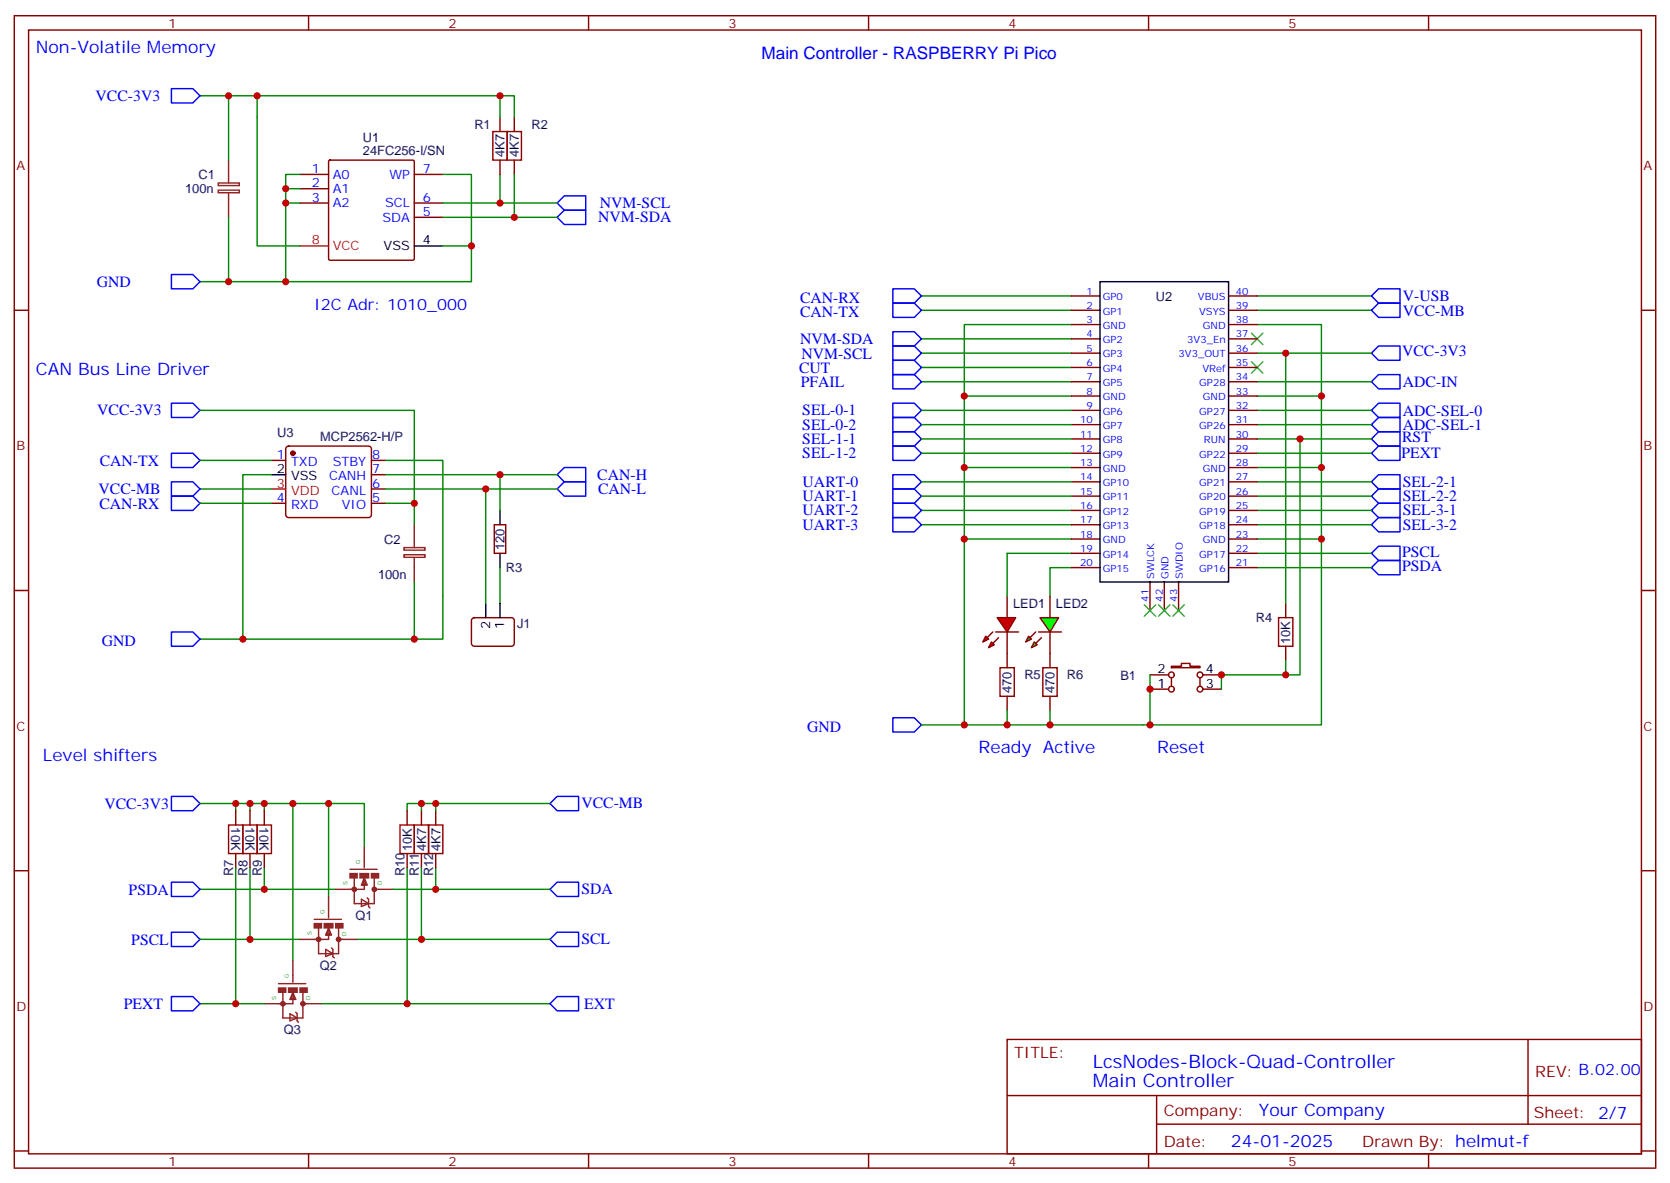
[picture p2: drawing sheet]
<svg xmlns="http://www.w3.org/2000/svg" width="412mm" height="292mm" viewBox="0 0 412 292" stroke-linecap="round" stroke-linejoin="round" font-family="sans-serif">
<g fill="none" stroke="#870000" stroke-width=".35">
<path d="M3.5 3.9h405.4v284.3h-405.4zM7.1 7.4h398.2v277.3h-398.2zM76.2 3.9v3.5M145.3 3.9v3.5M214.5 3.9v3.5M283.6 3.9v3.5M352.8 3.9v3.5M81.2 39.7l.3-.2h20.5l.3 .2v24.2l-.2 .3h-20.6l-.3-.2zM74.1 43h7M74.1 50.1h7M74.1 46.6h7M102.3 43h7.1"/>
<path d="M102.3 53.6h7.1M102.3 50.1h7.1M3.5 76.6h3.6M264.6 76.6h7M264.6 73h7M303.4 76.6h7M303.4 73h7M405.3 76.6h3.6M264.6 80.1h7M264.6 83.6h7M264.6 87.1h7M264.6 90.7h7"/>
<path d="M264.6 94.2h7M264.6 97.7h7M303.4 80.1h7M303.4 83.6h7M303.4 87.1h7M303.4 90.7h7M303.4 94.2h7M303.4 97.7h7M67 113.6h3.6M70.8 110.3l.5-.2h19.7a.71 .71 0 0 1 .7 .7v16.2a.76 .76 0 0 1-.7 .7h-19.7a.76 .76 0 0 1-.7-.7v-16.2zM91.7 113.6h3.5M91.7 117.1h3.5"/>
<path d="M264.6 101.2h7M264.6 104.8h7M264.6 108.3h7M264.6 111.8h7M264.6 115.4h7M264.6 118.9h7M303.4 101.2h7M303.4 104.8h7M303.4 108.3h7M303.4 111.8h7M303.4 115.4h7M303.4 118.9h7"/>
<path d="M67 124.2h3.6M91.7 124.2h3.5M91.7 120.7h3.5M122.1 129.5h2.8v7h-2.8zM264.6 122.4h7M264.6 125.9h7M264.6 129.5h7M264.6 133h7M264.6 136.5h7M303.4 122.4h7M303.4 125.9h7M303.4 129.5h7"/>
<path d="M303.4 133h7M303.4 136.5h7M3.5 145.7h3.6M116.7 152.6l.4-.2h9.2a.71 .71 0 0 1 .7 .7v5.7a.76 .76 0 0 1-.7 .7h-9.2a.76 .76 0 0 1-.7-.7v-5.7zM259.3 147.1v5.3M259.3 155.9v5.3M264.6 140.1h7M284 143.6v7M287.5 143.6v7M291 143.6v7M303.4 140.1h7M405.3 145.7h3.6"/>
<path d="M3.5 214.8h3.6M58.2 200v3.6M58.2 210.6v3.5M61.7 200v3.6M61.7 210.6v3.5M65.3 200v3.6M65.3 210.6v3.5M100.5 200v3.6M100.5 210.6v3.5M104.1 200v3.6M104.1 210.6v3.5M107.6 200v3.6"/>
<path d="M107.6 210.6v3.5M405.3 214.8h3.6M248.7 256.5h156.6v28.2h-156.6zM377.3 256.5v20.9M248.7 270.3h156.5M285.6 277.4h119.6M285.6 270.3v14.1M3.5 284h3.6M76.2 284.7v3.5M145.3 284.7v3.5M214.5 284.7v3.5M283.6 284.7v3.5"/>
<path d="M352.8 284.7v3.5M405.3 284h3.6"/>
</g>
<circle cx="72.3" cy="111.8" r=".53" fill="#870000" stroke="#870000" stroke-width=".35"/>
<path d="M102.3 60.7h7.1M271.6 69.5h31.8v74.1h-31.8zM67 117.1h3.6M123.5 125.9v3.6M123.5 136.5v3.6M119.9 148.9v3.5M123.5 148.9v3.5" fill="none" stroke="#000" stroke-width=".35"/>
<path d="M74.1 60.7h7M67 120.7h3.6" fill="none" stroke="#f00" stroke-width=".35"/>
<g fill="none" stroke="#008700" stroke-width=".35">
<path d="M49.4 23.6h14.1v37.1h10.6M56.4 23.6v15.9M56.4 53.6v15.9M70.6 46.6h3.5M70.6 50.1h3.5M74.1 43h-3.5v26.5M109.4 43h7v26.5h-67M109.4 50.1h28.2M109.4 53.6h28.2M109.4 60.7h7M227.5 76.6h37.1M227.5 73h37.1"/>
<path d="M310.4 76.6h28.3M310.4 73h28.3M227.5 87.1h37.1M227.5 94.2h37.1M227.5 90.7h37.1M227.5 83.6h37.1M264.6 97.7h-26.5v81.2h88.2v-81.2h-15.9M264.6 80.1h-26.5v17.6M310.4 80.1h15.9v17.6M310.4 87.1h28.3M310.4 94.2h28.3M49.4 101.2h52.9v23h-7.1"/>
<path d="M49.4 113.6h17.6M67 117.1h-7v40.6h-10.6M95.2 113.6h14.2v44.1h-49.4M95.2 117.1h42.4M123.5 117.1v8.8M227.5 101.2h37.1M227.5 108.3h37.1M227.5 104.8h37.1M227.5 118.9h37.1M227.5 111.8h37.1M238.1 115.4h26.5M310.4 115.4h15.9"/>
<path d="M310.4 101.2h28.3M310.4 108.3h28.3M310.4 104.8h28.3M310.4 118.9h28.3M310.4 111.8h28.3M49.4 124.2h17.6M49.4 120.7h17.6M95.2 120.7h42.4M102.3 124.2v5.3M119.9 120.7v28.2M227.5 125.9h37.1M227.5 129.5h37.1"/>
<path d="M227.5 122.4h37.1M238.1 133h26.5M248.7 136.5h15.9M310.4 125.9h28.3M310.4 129.5h28.3M310.4 136.5h28.3M310.4 133h15.9M310.4 122.4h28.3M102.3 143.6v14.1M123.5 140.1v8.8M264.6 140.1h-5.3v7M310.4 140.1h28.3"/>
<path d="M227.5 178.9h10.6M49.4 198.3h40.6v10.5M58.2 198.3v1.7M61.7 198.3v1.7M65.3 198.3v1.7M72.3 198.3v38.8M81.1 198.3v22.9M104.1 198.3h-3.6v1.7M107.6 198.3v1.7M135.8 198.3h-31.7v1.7M49.4 219.4h33.5M58.2 214.1v33.6"/>
<path d="M61.7 214.1v17.7M65.3 214.1v5.3M97 219.4h38.8M100.5 214.1v33.6M104.1 214.1v17.7M107.6 214.1v5.3M49.4 231.8h24.7M88.2 231.8h47.6M49.4 247.7h15.9M79.4 247.7h56.4"/>
</g>
<g fill="none" stroke="#00f" stroke-width=".35">
<path d="M42.3 21.9h5.3l1.8 1.7-1.8 1.8h-5.3zM137.6 53.6l1.7-1.7h5.3v3.5h-5.3zM137.6 50.1l1.7-1.8h5.3v3.6h-5.3zM42.3 67.7h5.3l1.8 1.8-1.8 1.8h-5.3zM220.5 74.8h5.3l1.7 1.8-1.7 1.7h-5.3zM220.5 71.3h5.3l1.7 1.7-1.7 1.8h-5.3zM338.7 76.6l1.7-1.8h5.3v3.5h-5.3zM338.7 73l1.7-1.7h5.3v3.5h-5.3zM42.3 99.5h5.3l1.8 1.7-1.8 1.8h-5.3zM220.5 92.4h5.3l1.7 1.8-1.7 1.8h-5.3zM220.5 88.9h5.3l1.7 1.8-1.7 1.7h-5.3zM220.5 85.4h5.3l1.7 1.7-1.7 1.8h-5.3z"/>
<path d="M220.5 81.8h5.3l1.7 1.8-1.7 1.8h-5.3zM220.5 99.5h5.3l1.7 1.7-1.7 1.8h-5.3zM338.7 87.1l1.7-1.7h5.3v3.5h-5.3zM338.7 94.2l1.7-1.8h5.3v3.6h-5.3zM42.3 111.8h5.3l1.8 1.8-1.8 1.8h-5.3zM42.3 118.9h5.3l1.8 1.8-1.8 1.7h-5.3zM139.3 115.4h5.3v3.5h-5.3l-1.7-1.8zM139.3 118.9h5.3v3.5h-5.3l-1.7-1.7zM220.5 103h5.3l1.7 1.8-1.7 1.7h-5.3zM220.5 110.1h5.3l1.7 1.7-1.7 1.8h-5.3zM220.5 106.5h5.3l1.7 1.8-1.7 1.8h-5.3zM220.5 117.1h5.3l1.7 1.8-1.7 1.8h-5.3z"/>
<path d="M338.7 101.2l1.7-1.7h5.3v3.5h-5.3zM338.7 108.3l1.7-1.8h5.3v3.6h-5.3zM338.7 104.8l1.7-1.8h5.3v3.5h-5.3zM338.7 118.9l1.7-1.8h5.3v3.6h-5.3zM340.4 110.1h5.3v3.5h-5.3l-1.7-1.8zM42.3 122.4h5.3l1.8 1.8-1.8 1.7h-5.3zM220.5 124.2h5.3l1.7 1.7-1.7 1.8h-5.3zM220.5 127.7h5.3l1.7 1.8-1.7 1.7h-5.3zM220.5 120.7h5.3l1.7 1.7-1.7 1.8h-5.3zM338.7 122.4l1.7-1.7h5.3v3.5h-5.3zM338.7 125.9l1.7-1.7h5.3v3.5h-5.3zM338.7 129.5l1.7-1.8h5.3v3.5h-5.3z"/>
<path d="M338.7 136.5l1.7-1.7h5.3v3.5h-5.3zM42.3 155.9h5.3l1.8 1.8-1.8 1.8h-5.3zM338.7 140.1l1.7-1.8h5.3v3.5h-5.3zM220.5 177.1h5.3l1.7 1.8-1.7 1.7h-5.3zM42.3 196.5h5.3l1.8 1.8-1.8 1.7h-5.3zM135.8 198.3l1.8-1.8h5.3v3.5h-5.3zM42.3 217.7h5.3l1.8 1.7-1.8 1.8h-5.3zM135.8 219.4l1.8-1.7h5.3v3.5h-5.3zM42.3 230h5.3l1.8 1.8-1.8 1.7h-5.3zM137.6 230h5.3v3.5h-5.3l-1.8-1.7zM42.3 245.9h5.3l1.8 1.8-1.8 1.7h-5.3zM135.8 247.7l1.8-1.8h5.3v3.5h-5.3z"/>
</g>
<path d="M56.4 203.6h3.6v7h-3.6zM60 203.6h3.5v7h-3.5zM63.5 203.6h3.5v7h-3.5zM98.8 203.6h3.5v7h-3.5zM102.3 203.6h3.5v7h-3.5zM105.8 203.6h3.6v7h-3.6z" fill="none" stroke="#a10000" stroke-width=".35"/>
<g fill="none" stroke="#8c2424" stroke-width=".71">
<circle cx="87.5" cy="219.4" r=".35"/>
<circle cx="92.4" cy="219.4" r=".35"/>
<circle cx="78.7" cy="231.8" r=".35"/>
<circle cx="83.6" cy="231.8" r=".35"/>
<circle cx="69.9" cy="247.7" r=".35"/>
<circle cx="74.8" cy="247.7" r=".35"/>
</g>
<g fill="#8c2424" stroke="#8c2424" stroke-width=".35">
<path d="M68.8 243.8h1.8v1h-1.8z"/>
<path d="M74.1 243.8h1.7v1h-1.7z"/>
<path d="M71.3 243.8h2.1v1h-2.1z"/>
<path d="M86.4 215.5h1.8v1.1h-1.8z"/>
<path d="M91.7 215.5h1.8v1.1h-1.8z"/>
<path d="M88.9 215.5h2.1v1.1h-2.1z"/>
<path d="M77.6 227.9h1.8v1.1h-1.8z"/>
<path d="M82.9 227.9h1.8v1.1h-1.8z"/>
<path d="M80.1 227.9h2.1v1.1h-2.1z"/>
</g>
<g fill="none" stroke="#8c2424" stroke-width=".35">
<path d="M56.4 39.5v5.7M53.9 46.9h5.2v.7h-5.2zM53.9 45.2h5.2v.6h-5.2zM56.4 47.6v6M99.8 136.9h5.2v.6h-5.2zM99.8 135.1h5.2v.6h-5.2zM102.3 129.5v5.6M102.3 137.6v6M86.4 214.5h6.7M87.5 216.6v6.4h4.9v-6.4M89.6 218.4l.4-1.4 .3 1.4M90 218v1.4h-7.1"/>
<path d="M90 208.8v5.3M90 216.6l.7 1.8h-1.4zM92.4 219.4h4.6M72.3 237.1v5.3M77.6 226.8h6.7M78.7 229v6.3h4.9v-6.3M80.4 234.2l1.8 1.1-1.8 .7zM80.8 230.7l.3-1.4 .4 1.4M81.1 230.4v1.4h-7M81.1 221.2v5.3M81.1 229l.7 1.7h-1.4zM81.8 233.9l.4 .3v1.8l.3 .4"/>
<path d="M83.6 231.8h4.6M89.3 221.9l1.7 1.1-1.7 .7zM90.7 221.5l.3 .4v1.8l.4 .3M68.8 242.7h6.7M69.8 244.8v6.4h5v-6.4M71.6 250.1l1.8 1.1-1.8 .7zM72 246.6l.3-1.4 .4 1.4M72.3 246.2v1.5h-7M72.3 244.8l.7 1.8h-1.4zM73 249.8l.4 .3v1.8l.3 .3M74.8 247.7h4.6"/>
</g>
<path d="M309 82.2l2.9 2.8M309 89.3l2.9 2.8M311.9 82.2l-2.9 2.8M311.9 89.3l-2.9 2.8M282.6 149.2l2.8 2.8M285.4 149.2l-2.8 2.8M286.1 149.2l2.8 2.8M288.9 149.2l-2.8 2.8M289.6 149.2l2.9 2.8M292.5 149.2l-2.9 2.8" fill="none" stroke="#3c3" stroke-width=".35"/>
<g fill="#0f0" stroke="#870000" stroke-width=".35">
<path d="M255.4 158.4l.7 .7-1.4 .7z"/>
<path d="M254 157l.7 .7-1.4 .7z"/>
</g>
<g fill="#870000" stroke="#870000" stroke-width=".35">
<path d="M257.2 157.3l-1.4 1.5z"/>
<path d="M255.8 155.9l-1.4 1.4z"/>
</g>
<path d="M256.5 155.9h5.6z" fill="#f00" stroke="#870000" stroke-width=".35"/>
<path d="M256.8 152.4h4.6l-2.1 3.5z" fill="#0f0" stroke="#870000" stroke-width=".35"/>
<g fill="#f00" stroke="#870000" stroke-width=".35">
<path d="M246.2 152.4h4.6l-2.1 3.5z"/>
<path d="M245.9 155.9h5.6z"/>
</g>
<g fill="#870000" stroke="#870000" stroke-width=".35">
<path d="M243.8 157.3l1.4-1.4z"/>
<path d="M246.6 157.3l-1.4 1.5z"/>
</g>
<g fill="#f00" stroke="#870000" stroke-width=".35">
<path d="M243.4 157l.7 .7-1.4 .7z"/>
<path d="M244.8 158.4l.7 .7-1.4 .7z"/>
</g>
<g fill="none" stroke="#870000" stroke-width=".35">
<path d="M123.5 28.9v3.6M123.5 39.5v3.5M127 28.9v3.6M127 39.5v3.5M248.7 147.1v5.3M248.7 155.9v8.8M317.5 148.9v3.5M317.5 159.5v3.5M248.7 171.8v3.5M259.3 161.2v3.5M259.3 171.8v3.5M284 170h4.6"/>
<path d="M284 166.5h4.6M289.3 164.4h2.4v-.7h2.2v.7h2.4v.3h-7zM289.3 167.2v2.1M296.3 167.2v2.1M297 170h4.6M297 166.5h4.6"/>
<circle cx="289.3" cy="166.5" r=".71"/>
<circle cx="289.3" cy="170" r=".71"/>
<circle cx="296.3" cy="170" r=".71"/>
<circle cx="296.3" cy="166.5" r=".71"/>
</g>
<path d="M121.7 32.5h3.5v7h-3.5zM125.2 32.5h3.6v7h-3.6zM315.7 152.4h3.6v7.1h-3.6zM246.9 164.7h3.6v7.1h-3.6zM257.5 164.7h3.6v7.1h-3.6z" fill="none" stroke="#a10000" stroke-width=".35"/>
<path d="M63.5 23.6h60v5.3M123.5 23.6h3.5v5.3M123.5 43v7.1M127 43v10.6M317.5 87.1v61.8M321 108.3v58.2h-3.5M248.7 136.5v10.6M248.7 175.3v3.6M259.3 175.3v3.6M284 166.5v12.4M317.5 163v3.5h-15.9v3.5" fill="none" stroke="#008700" stroke-width=".35"/>
<g fill="#c00">
<circle cx="58.2" cy="247.6" r=".88"/>
<circle cx="61.7" cy="231.8" r=".88"/>
<circle cx="65.3" cy="219.4" r=".88"/>
<circle cx="238.1" cy="115.4" r=".88"/>
<circle cx="100.5" cy="247.6" r=".88"/>
<circle cx="60" cy="157.7" r=".88"/>
<circle cx="102.3" cy="157.7" r=".88"/>
<circle cx="326.3" cy="97.7" r=".88"/>
<circle cx="238.1" cy="97.7" r=".88"/>
<circle cx="119.9" cy="120.6" r=".88"/>
<circle cx="123.5" cy="117.1" r=".88"/>
<circle cx="238.1" cy="133" r=".88"/>
<circle cx="102.3" cy="124.2" r=".88"/>
<circle cx="104.1" cy="231.8" r=".88"/>
<circle cx="107.6" cy="198.3" r=".88"/>
<circle cx="107.6" cy="219.4" r=".88"/>
<circle cx="70.6" cy="46.6" r=".88"/>
<circle cx="70.6" cy="50.1" r=".88"/>
<circle cx="70.6" cy="69.5" r=".88"/>
<circle cx="56.4" cy="69.5" r=".88"/>
<circle cx="116.4" cy="60.7" r=".88"/>
<circle cx="58.2" cy="198.3" r=".88"/>
<circle cx="72.3" cy="198.3" r=".88"/>
<circle cx="61.7" cy="198.3" r=".88"/>
<circle cx="65.3" cy="198.3" r=".88"/>
<circle cx="81.1" cy="198.3" r=".88"/>
<circle cx="104.1" cy="198.3" r=".88"/>
<circle cx="238.1" cy="178.9" r=".88"/>
<circle cx="248.7" cy="178.9" r=".88"/>
<circle cx="259.3" cy="178.9" r=".88"/>
<circle cx="301.6" cy="166.5" r=".88"/>
<circle cx="326.3" cy="115.4" r=".88"/>
<circle cx="326.3" cy="133" r=".88"/>
<circle cx="317.5" cy="87.1" r=".88"/>
<circle cx="321" cy="108.3" r=".88"/>
<circle cx="317.5" cy="166.5" r=".88"/>
<circle cx="284" cy="178.9" r=".88"/>
<circle cx="284" cy="170" r=".88"/>
<circle cx="123.5" cy="50.1" r=".88"/>
<circle cx="56.4" cy="23.6" r=".88"/>
<circle cx="63.5" cy="23.6" r=".88"/>
<circle cx="123.5" cy="23.6" r=".88"/>
<circle cx="127" cy="53.6" r=".88"/>
</g>
<g font-size="4.6" fill="#00f">
<text x="269.9" y="263.5">LcsNodes-Block-Quad-Controller</text>
<text x="269.9" y="268.1">Main Controller</text>
</g>
<g font-size="4.2" fill="#00f">
<text x="8.8" y="13.1">Non-Volatile Memory</text>
<text x="188.1" y="14.5">Main Controller - RASPBERRY Pi Pico</text>
<text x="8.8" y="92.4">CAN Bus Line Driver</text>
<text x="241.7" y="185.9">Ready Active</text>
<text x="285.8" y="185.9">Reset</text>
<text x="10.6" y="187.7">Level shifters</text>
<text x="310.9" y="275.3">Your Company</text>
<text x="304" y="283.1">24-01-2025</text>
</g>
<g font-size="3.9" fill="#00f">
<text x="23.6" y="24.9">VCC-3V3</text>
<text x="148.1" y="51.3">NVM-SCL</text>
<text x="147.7" y="54.9">NVM-SDA</text>
<text x="23.9" y="70.7">GND</text>
<text x="77.6" y="76.6">I2C Adr: 1010_000</text>
<text x="197.6" y="74.8">CAN-RX</text>
<text x="346.4" y="77.9">VCC-MB</text>
<text x="346.4" y="74.3">V-USB</text>
<text x="197.6" y="78.3">CAN-TX</text>
<text x="197.6" y="84.9">NVM-SDA</text>
<text x="197.9" y="88.5">NVM-SCL</text>
<text x="346.3" y="88">VCC-3V3</text>
<text x="197.3" y="91.9">CUT</text>
<text x="197.8" y="95.4">PFAIL</text>
<text x="346.4" y="95.4">ADC-IN</text>
<text x="24" y="102.5">VCC-3V3</text>
<text x="198.1" y="106">SEL-0-2</text>
<text x="198.1" y="102.5">SEL-0-1</text>
<text x="346.4" y="102.6">ADC-SEL-0</text>
<text x="346.4" y="106.1">ADC-SEL-1</text>
<text x="198.1" y="113.1">SEL-1-2</text>
<text x="198.1" y="109.6">SEL-1-1</text>
<text x="346.1" y="113.1">PEXT</text>
<text x="346.3" y="109.1">RST</text>
<text x="24.6" y="114.9">CAN-TX</text>
<text x="147.5" y="118.4">CAN-H</text>
<text x="24.3" y="121.9">VCC-MB</text>
<text x="24.5" y="125.5">CAN-RX</text>
<text x="147.7" y="121.9">CAN-L</text>
<text x="198.2" y="123.7">UART-1</text>
<text x="198.2" y="120.1">UART-0</text>
<text x="346.4" y="120.1">SEL-2-1</text>
<text x="346.4" y="123.6">SEL-2-2</text>
<text x="198.2" y="127.2">UART-2</text>
<text x="198.2" y="130.7">UART-3</text>
<text x="346.4" y="127.2">SEL-3-1</text>
<text x="346.4" y="130.7">SEL-3-2</text>
<text x="346.3" y="137.3">PSCL</text>
<text x="346.3" y="140.9">PSDA</text>
<text x="25.1" y="159.5">GND</text>
<text x="199.3" y="180.6">GND</text>
<text x="25.8" y="199.5">VCC-3V3</text>
<text x="143.6" y="199.5">VCC-MB</text>
<text x="31.8" y="220.7">PSDA</text>
<text x="143.6" y="220.6">SDA</text>
<text x="32.4" y="233.1">PSCL</text>
<text x="143.6" y="233">SCL</text>
<text x="30.6" y="248.9">PEXT</text>
<text x="144.3" y="248.9">EXT</text>
</g>
<g font-size="3.9" fill="#800">
<text x="250.5" y="261.1">TITLE:</text>
<text x="379.1" y="265.7">REV: B.02.00</text>
<text x="287.4" y="275.3">Company:</text>
<text x="378.7" y="275.9">Sheet: 2/7</text>
<text x="287.4" y="282.9">Date:</text>
<text x="336.4" y="283">Drawn By: helmut-f</text>
</g>
<g font-size="3.2" fill="#800">
<text x="41.6" y="6.9">1</text>
<text x="110.8" y="6.9">2</text>
<text x="179.9" y="6.9">3</text>
<text x="249.1" y="6.9">4</text>
<text x="318.2" y="6.9">5</text>
<text x="4.1" y="42">A</text>
<text x="405.9" y="42">A</text>
<text x="4.1" y="111.1">B</text>
<text x="405.9" y="111.1">B</text>
<text x="4.1" y="180.3">C</text>
<text x="405.9" y="180.3">C</text>
<text x="4.1" y="249.4">D</text>
<text x="405.9" y="249.4">D</text>
<text x="41.6" y="287.7">1</text>
<text x="110.8" y="287.7">2</text>
<text x="179.9" y="287.7">3</text>
<text x="249.1" y="287.7">4</text>
<text x="318.2" y="287.7">5</text>
</g>
<g font-size="3.2" fill="#000080">
<text x="89.6" y="35">U1</text>
<text x="117.1" y="31.8">R1</text>
<text x="131.3" y="31.8">R2</text>
<text x="89.6" y="38.2">24FC256-I/SN</text>
<text x="124.6" y="38.7" transform="rotate(-90 124.6 38.7)">4K7</text>
<text x="128.1" y="38.7" transform="rotate(-90 128.1 38.7)">4K7</text>
<text x="45.7" y="47.7">100n</text>
<text x="49.1" y="44.2">C1</text>
<text x="285.4" y="74.2">U2</text>
<text x="68.4" y="107.8">U3</text>
<text x="79" y="108.9">MCP2562-H/P</text>
<text x="94.9" y="134.1">C2</text>
<text x="124.6" y="135.7" transform="rotate(-90 124.6 135.7)">120</text>
<text x="93.4" y="142.9">100n</text>
<text x="124.9" y="141.2">R3</text>
<text x="250.2" y="150">LED1</text>
<text x="260.8" y="150">LED2</text>
<text x="127.7" y="154.9">J1</text>
<text x="310.1" y="153.5">R4</text>
<text x="318.6" y="158.9" transform="rotate(-90 318.6 158.9)">10K</text>
<text x="253" y="167.6">R5</text>
<text x="263.4" y="167.6">R6</text>
<text x="276.7" y="167.7">B1</text>
<text x="249.8" y="171" transform="rotate(-90 249.8 171)">470</text>
<text x="260.4" y="171" transform="rotate(-90 260.4 171)">470</text>
<text x="57.1" y="204.2" transform="rotate(90 57.1 204.2)">10K</text>
<text x="60.6" y="204.2" transform="rotate(90 60.6 204.2)">10K</text>
<text x="64.1" y="204.2" transform="rotate(90 64.1 204.2)">10K</text>
<text x="101.7" y="210" transform="rotate(-90 101.7 210)">10K</text>
<text x="105.2" y="210" transform="rotate(-90 105.2 210)">4K7</text>
<text x="108.7" y="210" transform="rotate(-90 108.7 210)">4K7</text>
<text x="57.6" y="216.2" transform="rotate(-90 57.6 216.2)">R7</text>
<text x="61.1" y="216.2" transform="rotate(-90 61.1 216.2)">R8</text>
<text x="64.6" y="216.2" transform="rotate(-90 64.6 216.2)">R9</text>
<text x="99.9" y="216.2" transform="rotate(-90 99.9 216.2)">R10</text>
<text x="103.4" y="216.2" transform="rotate(-90 103.4 216.2)">R11</text>
<text x="107" y="216.2" transform="rotate(-90 107 216.2)">R12</text>
<text x="87.8" y="227">Q1</text>
<text x="78.9" y="239.3">Q2</text>
<text x="70.1" y="255.2">Q3</text>
</g>
<g font-size="3.2" fill="#00f">
<text x="77" y="42.7">1</text>
<text x="77" y="46.2">2</text>
<text x="82.2" y="44.1">A0</text>
<text x="82.2" y="47.6">A1</text>
<text x="96.2" y="44.1">WP</text>
<text x="104.4" y="42.7">7</text>
<text x="77" y="49.7">3</text>
<text x="82.2" y="51.2">A2</text>
<text x="95.1" y="51.2">SCL</text>
<text x="104.4" y="53.3">5</text>
<text x="104.4" y="49.7">6</text>
<text x="94.5" y="54.7">SDA</text>
<text x="68.4" y="113.2">1</text>
<text x="91.9" y="113.2">8</text>
<text x="71.9" y="115">TXD</text>
<text x="81.3" y="118.5">CANH</text>
<text x="82.2" y="115">STBY</text>
<text x="91.9" y="116.8">7</text>
<text x="68.4" y="123.8">4</text>
<text x="71.9" y="125.6">RXD</text>
<text x="81.9" y="122.1">CANL</text>
<text x="84.4" y="125.6">VIO</text>
<text x="91.9" y="123.8">5</text>
<text x="91.9" y="120.3">6</text>
</g>
<g font-size="3.2" fill="#f00">
<text x="77" y="60.3">8</text>
<text x="82.2" y="61.7">VCC</text>
<text x="68.4" y="120.3">3</text>
<text x="71.9" y="122.1">VDD</text>
</g>
<g font-size="3.2">
<text x="94.7" y="61.7">VSS</text>
<text x="104.4" y="60.3">4</text>
<text x="68.4" y="116.8">2</text>
<text x="71.9" y="118.5">VSS</text>
<text x="121" y="155.1" transform="rotate(-90 121 155.1)">2</text>
<text x="124.5" y="155.1" transform="rotate(-90 124.5 155.1)">1</text>
<text x="285.8" y="166.2">2</text>
<text x="297.7" y="166.2">4</text>
<text x="285.8" y="169.7">1</text>
<text x="297.7" y="169.7">3</text>
</g>
<g font-size="2.5" fill="#00f">
<text x="268.3" y="76.2">2</text>
<text x="268.3" y="72.7">1</text>
<text x="272.3" y="77.6">GP1</text>
<text x="272.3" y="74.1">GP0</text>
<text x="295.8" y="74.1">VBUS</text>
<text x="296.1" y="77.6">VSYS</text>
<text x="305.2" y="72.7">40</text>
<text x="305.2" y="76.2">39</text>
<text x="268.3" y="83.3">4</text>
<text x="268.3" y="79.7">3</text>
<text x="272.3" y="81.1">GND</text>
<text x="297" y="81.1">GND</text>
<text x="305.2" y="79.7">38</text>
<text x="305.2" y="83.3">37</text>
<text x="268.3" y="86.8">5</text>
<text x="272.3" y="88.2">GP3</text>
<text x="272.3" y="84.7">GP2</text>
<text x="291" y="88.2">3V3_OUT</text>
<text x="293.2" y="84.7">3V3_En</text>
<text x="305.2" y="86.8">36</text>
<text x="268.3" y="93.8">7</text>
<text x="268.3" y="90.3">6</text>
<text x="272.3" y="95.3">GP5</text>
<text x="272.3" y="91.7">GP4</text>
<text x="296.1" y="95.3">GP28</text>
<text x="296.9" y="91.7">VRef</text>
<text x="305.2" y="90.3">35</text>
<text x="305.2" y="93.8">34</text>
<text x="268.3" y="100.9">9</text>
<text x="268.3" y="97.4">8</text>
<text x="272.3" y="98.8">GND</text>
<text x="297" y="98.8">GND</text>
<text x="305.2" y="97.4">33</text>
<text x="305.2" y="100.9">32</text>
<text x="266.7" y="108">11</text>
<text x="266.7" y="104.4">10</text>
<text x="272.3" y="105.8">GP7</text>
<text x="272.3" y="102.3">GP6</text>
<text x="296.1" y="102.3">GP27</text>
<text x="296.1" y="105.8">GP26</text>
<text x="305.2" y="104.4">31</text>
<text x="305.2" y="108">30</text>
<text x="266.7" y="111.5">12</text>
<text x="272.3" y="112.9">GP9</text>
<text x="272.3" y="109.4">GP8</text>
<text x="296.1" y="112.9">GP22</text>
<text x="297.3" y="109.4">RUN</text>
<text x="305.2" y="111.5">29</text>
<text x="266.7" y="118.5">14</text>
<text x="266.7" y="115">13</text>
<text x="272.3" y="119.9">GP10</text>
<text x="272.3" y="116.4">GND</text>
<text x="296.1" y="119.9">GP21</text>
<text x="297" y="116.4">GND</text>
<text x="305.2" y="115">28</text>
<text x="305.2" y="118.5">27</text>
<text x="266.7" y="125.6">16</text>
<text x="266.7" y="122.1">15</text>
<text x="272.3" y="123.5">GP11</text>
<text x="296.1" y="123.5">GP20</text>
<text x="305.2" y="122.1">26</text>
<text x="305.2" y="125.6">25</text>
<text x="266.7" y="129.1">17</text>
<text x="272.3" y="130.5">GP13</text>
<text x="272.3" y="127">GP12</text>
<text x="296.1" y="127">GP19</text>
<text x="296.1" y="130.5">GP18</text>
<text x="305.2" y="129.1">24</text>
<text x="266.7" y="136.2">19</text>
<text x="266.7" y="132.6">18</text>
<text x="272.3" y="137.6">GP14</text>
<text x="272.3" y="134.1">GND</text>
<text x="296.1" y="137.6">GP17</text>
<text x="297" y="134.1">GND</text>
<text x="305.2" y="132.6">23</text>
<text x="305.2" y="136.2">22</text>
<text x="266.7" y="139.7">20</text>
<text x="272.3" y="141.1">GP15</text>
<text x="285" y="142.9" transform="rotate(-90 285 142.9)">SWLCK</text>
<text x="288.6" y="142.9" transform="rotate(-90 288.6 142.9)">GND</text>
<text x="292.1" y="142.9" transform="rotate(-90 292.1 142.9)">SWDIO</text>
<text x="296.1" y="141.1">GP16</text>
<text x="305.2" y="139.7">21</text>
<text x="283.6" y="148.5" transform="rotate(-90 283.6 148.5)">41</text>
<text x="287.2" y="148.5" transform="rotate(-90 287.2 148.5)">42</text>
<text x="290.7" y="148.5" transform="rotate(-90 290.7 148.5)">43</text>
</g>
<g font-size="1.4" fill="#238d23">
<text x="89" y="213.2" transform="rotate(-90 89 213.2)">G</text>
<text x="85.8" y="218.4" transform="rotate(-90 85.8 218.4)">S</text>
<text x="94.3" y="218.5" transform="rotate(-90 94.3 218.5)">D</text>
<text x="80.2" y="225.5" transform="rotate(-90 80.2 225.5)">G</text>
<text x="77" y="230.7" transform="rotate(-90 77 230.7)">S</text>
<text x="85.4" y="230.8" transform="rotate(-90 85.4 230.8)">D</text>
<text x="71.3" y="241.4" transform="rotate(-90 71.3 241.4)">G</text>
<text x="68.2" y="246.6" transform="rotate(-90 68.2 246.6)">S</text>
<text x="76.6" y="246.7" transform="rotate(-90 76.6 246.7)">D</text>
</g>
</svg>
